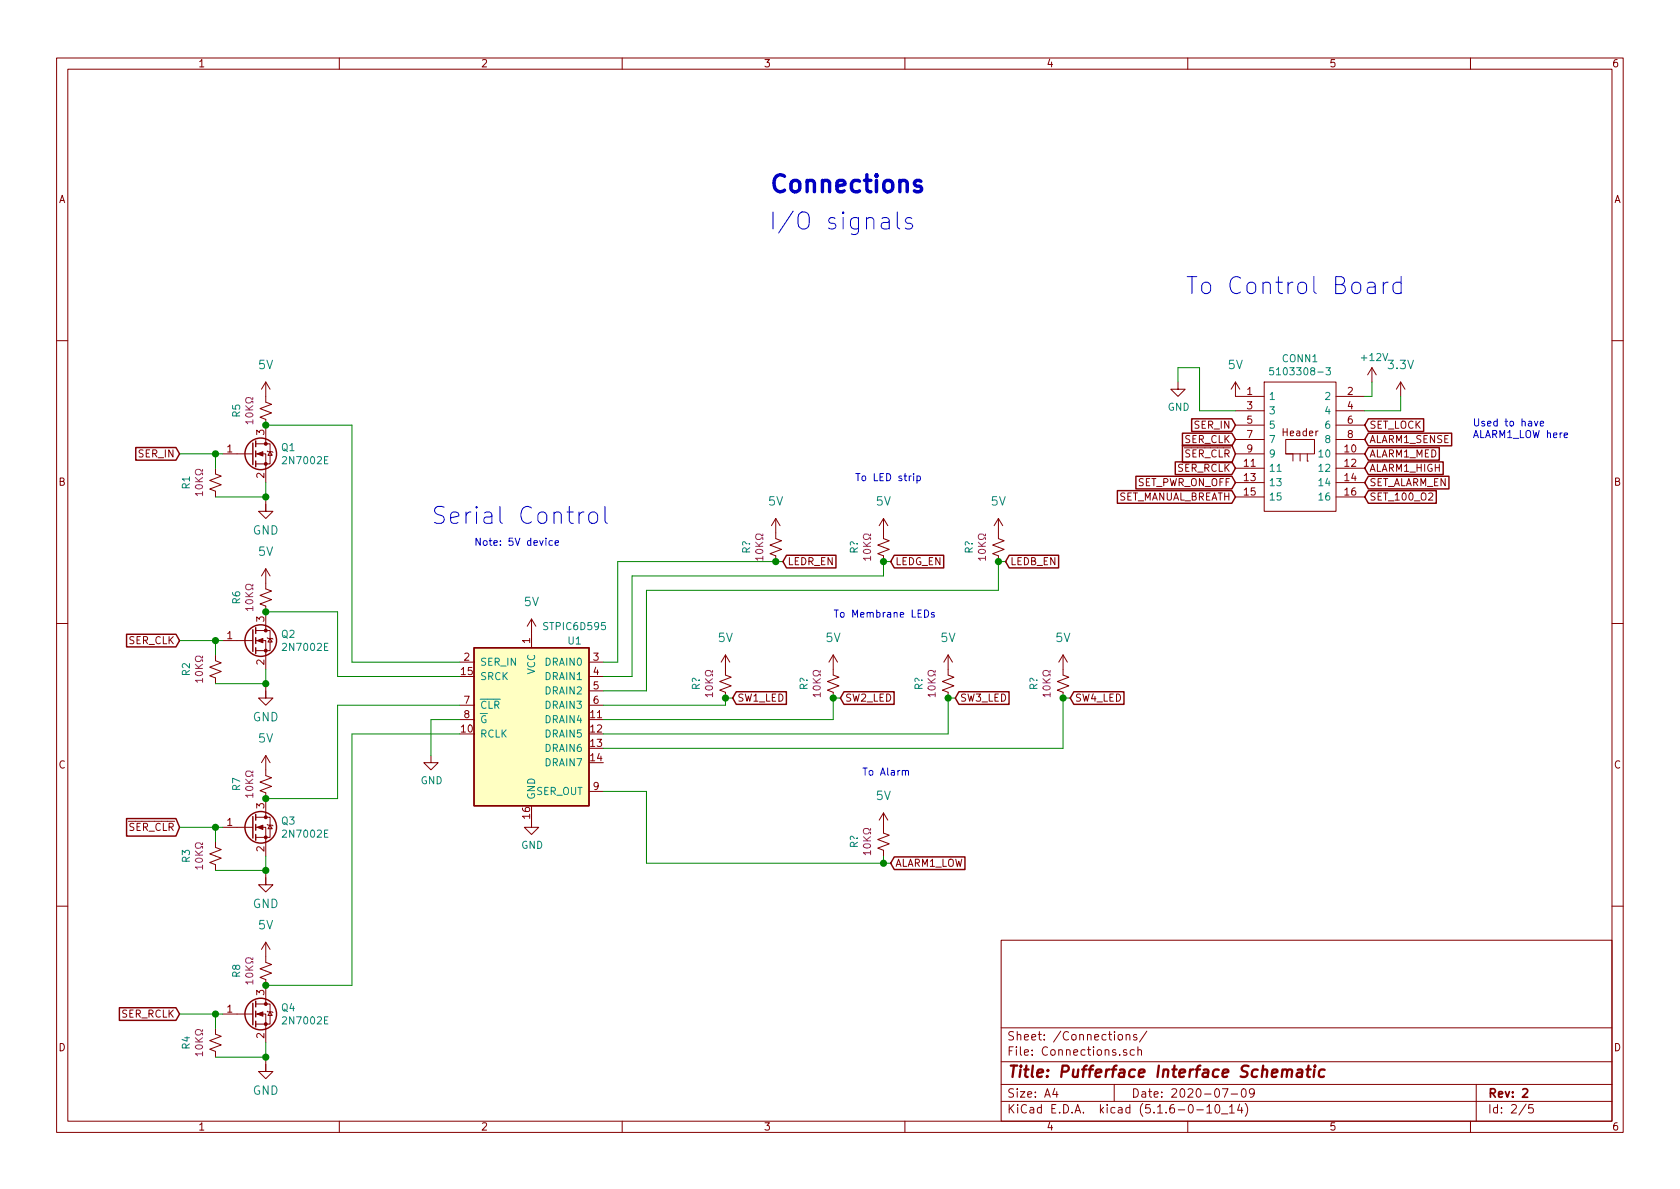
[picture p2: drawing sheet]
<svg xmlns="http://www.w3.org/2000/svg" width="297mm" height="210mm" viewBox="0 0 297 210" stroke-linecap="round" stroke-linejoin="round" font-family="sans-serif">
<g fill="none" stroke="#840000" stroke-width=".18">
<path d="M10 10.3h277v189.9h-277zM12 12.2h273v186.1h-273zM60 10.3v1.9M110 10.3v1.9M160 10.3v1.9M210 10.3v1.9M260 10.3v1.9M10 60.2h2M45.2 78.5h2.6v3.5h-2.6M47 67.6v3.5l1 .4-2 .8 2 .7-2 .8 1 .4v4.3M47 67.6l-.8 1.2M47 67.6l.8 1.2"/>
<path d="M47.2 79.8l.2 .1h.7l.2 .1M47.8 79.9l.3 .6h-.7zM208.3 67.6v1.2h1.2l-1.2 1.3-1.3-1.3h1.3M218.4 67.6l-.7 1.2M218.4 67.6l.8 1.2M218.4 67.6v2.5h5.1M218.4 72.6h5.1M218.4 75.2h5.1M218.4 77.7h5.1M223.5 67.6h12.7v22.8h-12.7zM227.3 77.7h5.1v2.6h-5.1zM236.2 70.1h5.1"/>
<path d="M236.2 72.6h5.1M236.2 75.2h5.1M236.2 77.7h5.1M242.6 65l-.8 1.3M242.6 65v2.6M242.6 65l.7 1.3M247.6 67.6l-.7 1.2M247.6 67.6l.8 1.2M247.6 67.6v2.5M285 60.2h2M38.1 82.8v1l1 .4-2 .8 2 .7-2 .8 1 .4v1M39.4 80.3h5.3"/>
<path d="M45.2 80.3h1.8v5M47 87.9v2.5h-1.3l1.3 1.3 1.3-1.3h-1.3v-1.3M137.2 91.7v3.5l1 .4-2.1 .8 2.1 .7-2.1 .8 1.1 .4v1M137.2 91.7l-.8 1.3M137.2 91.7l.7 1.3M156.2 91.7v3.5l1 .4-2 .8 2 .7-2 .8 1 .4v1M156.2 91.7l-.8 1.3M156.2 91.7l.8 1.3M176.5 91.7v3.5l1 .4-2 .8 2 .7-2 .8 1 .4v1M176.5 91.7l-.7 1.3M176.5 91.7l.8 1.3M218.4 80.3h5.1"/>
<path d="M218.4 82.8h5.1M218.4 85.3h5.1M218.4 87.9h5.1M227.3 80.3h1.3v1.2M229.9 80.3v1.2M231.1 81.5h.1M231.1 80.3v1.2M236.2 80.3h5.1M236.2 82.8h5.1M236.2 85.3h5.1M236.2 87.9h5.1M252.6 87.3l.5-.1 .2 .1v.2v.2l-.7 .7h.7"/>
<path d="M10 110.3h2M38.1 115.8v1l1 .4-2 .8 2 .7-2 .8 1 .4v1M39.4 113.3h5.3M45.2 113.3h1.8v5.1M45.2 111.5h2.6v3.6h-2.6M47 100.6v3.5l1 .4-2 .8 2 .7-2 .8 1 .4v4.3M47 100.6l-.8 1.2M47 100.6l.8 1.2M47.2 112.8l.2 .1h.7l.2 .1M47.8 112.9l.3 .6h-.7zM81.3 117.1h2.5M94 109.5l-.8 1.2"/>
<path d="M94 109.5l.7 1.2M94 109.5v5M104.1 117.1h2.6M104.1 119.6h2.6M128.3 115.8v3.6l1 .4-2 .7 2 .8-2 .7 1 .4v1M128.3 115.8l-.8 1.3M128.3 115.8l.7 1.3M147.3 115.8v3.6l1 .4-2 .7 2 .8-2 .7 1 .4v1M147.3 115.8l-.7 1.3M147.3 115.8l.8 1.3M167.6 115.8v3.6l1.1 .4-2.1 .7 2.1 .8-2.1 .7 1 .4v1M167.6 115.8l-.7 1.3"/>
<path d="M167.6 115.8l.8 1.3M188 115.8v3.6l1 .4-2.1 .7 2.1 .8-2.1 .7 1.1 .4v1M188 115.8l-.8 1.3M188 115.8l.7 1.3M285 110.3h2M47 120.9v2.5h-1.3l1.3 1.3 1.3-1.3h-1.3v-1.2M47 133.6v3.6l1 .3-2 .8 2 .8-2 .7 1 .4v4.3M47 133.6l-.8 1.3M47 133.6l.8 1.3M76.2 133.6v1.3h1.3l-1.3 1.2-1.3-1.2h1.3M81.3 124.7h2.5M81.3 127.2h2.5"/>
<path d="M104.1 122.2h2.6M104.1 124.7h2.6M104.1 139.9h2.6M38.1 148.8v1.1l1 .3-2 .8 2 .8-2 .7 1 .4v1M39.4 146.3h5.3M45.2 146.3h1.8v5.1M45.2 144.5h2.6v3.6h-2.6M47 153.9v2.6h-1.3l1.3 1.2 1.3-1.2h-1.3v-1.3M47.2 145.8l.2 .1h.7l.2 .1M47.8 145.9l.3 .7h-.7zM94 145v1.3h1.2l-1.2 1.3-1.3-1.3h1.3M156.2 143.8v3.5l1 .4-2 .8 2 .7-2 .8 1 .4v1"/>
<path d="M156.2 143.8l-.8 1.2M156.2 143.8l.8 1.2M10 160.2h2M39.4 179.3h5.3M45.2 179.3h1.8v5.1M45.2 177.5h2.6v3.6h-2.6M47 166.6v3.6l1 .4-2 .7 2 .8-2 .7 1 .4v4.3M47 166.6l-.8 1.3M47 166.6l.8 1.3M47.2 178.8l.2 .1h.7l.2 .2M47.8 178.9l.3 .7h-.7zM177 166.3h108v32h-108z"/>
<path d="M285 160.2h2M38.1 181.9v1l1 .4-2 .7 2 .8-2 .7 1 .4v1M47 186.9v2.6h-1.3l1.3 1.2 1.3-1.2h-1.3v-1.3M60 198.3v1.9M110 198.3v1.9M160 198.3v1.9M177 194.8h108M177 191.8h108M177 187.8h108M177 181.8h108M186.5 192.5l-.4 1h1M186.8 193v1"/>
<path d="M197 191.8v3M197.8 183.1l.2-.2 .4 .2v.7l-.2 .1-.4-.1zM199.1 183.1l.1-.1a.37 .37 0 0 1 .6 .1v.8M199.1 182.9v1M199.2 185.7l-.4-.1-.2 .2 .1 .2 .5 .2v.3h-.6M200.6 185.7l-.5-.1-.3 .3 .1 .6 .2 .1 .5-.1M201 183l-.4-.1-.2 .2 .1 .3 .5 .1v.3h-.6M201.2 185.7l.2-.1 .4 .1v.9M201.2 185.1v1.5M202.8 182.3l-1.3 2M210 198.3v1.9M211.6 196.3h1.2"/>
<path d="M213.4 195.8l.4-.5v1.5M213.4 196.8h.8M215 195.4l.3-.1a.94 .94 0 0 1 0 1.5 .8 .8 0 0 1-.6-.6 .8 .8 0 0 1 .3-.8zM216 197h1.1M216.1 192.5h1l-.6 1.5M217.4 195.8l.4-.5v1.5M217.4 196.8h.8M217.7 193.5h1.1M219.2 195.2l-.4 1.1h.9M219.5 195.8v1M219.6 192.7l.4-.2a.94 .94 0 0 1 0 1.5 .82 .82 0 0 1-.4-1.3zM220.2 195.1a1.71 1.71 0 0 1 0 2.3"/>
<path d="M221.8 193.2l-.3 .3h-.3l-.3-.3v-.4l.2-.2 .4-.1 .2 .2a1.13 1.13 0 0 1-.2 1.2l-.4 .1M260 198.3v1.9M261 191.8v6.5M269.8 195.2l-1.2 2M271 195.3h-.7v.7l.2-.1 .5 .1 .1 .2-.1 .5-.2 .1-.5-.1"/>
</g>
<path d="M269.2 192.7l.3-.2h.3l.3 .5-.9 1h.9" fill="none" stroke="#840000" stroke-width=".3"/>
<path d="M226.8 189.3a.5 .5 0 0 1 .8 .1l-.1 1M227.6 189.4a.47 .47 0 0 1 .4-.3 .47 .47 0 0 1 .5 .3l-.2 1M229.4 189.2h.8l-.1 1.2M230.3 189.6l-.7 .1a.4 .4 0 0 0-.4 .3 .4 .4 0 0 0 .3 .4l.7-.1M231 189.1h.7M231.4 188.4l-.3 1.8 .1 .1 .4 .1M232.4 189.1l-.1 1.3M232.5 188.4l-.1 .1 .1 .1v-.2v.2M234.2 189.2a.68 .68 0 0 0-1 .3v.8l.3 .1 .6-.1" fill="none" stroke="#840000" stroke-width=".41"/>
<g fill="none" stroke="#840084" stroke-width=".18">
<path d="M44.7 74.6h-1.3l.4 .3M44.7 70.3v.3h-.2a.54 .54 0 0 0-.8-.3 .54 .54 0 0 0-.2 .8 .59 .59 0 0 0 1-.1h.2v.3M44.7 74.2v.7M35.8 87.3h-1.3l.4 .3M35.8 83v.3h-.2a.54 .54 0 0 0-.8-.3 .54 .54 0 0 0-.2 .8 .59 .59 0 0 0 1-.1h.2v.3M35.8 86.9v.7M134.9 98.7h-1.3l.4 .4M134.9 94.4v.3h-.3a.54 .54 0 0 0-.7-.2 .54 .54 0 0 0-.2 .7 .59 .59 0 0 0 .9-.1h.3v.3M134.9 98.4v.7M153.9 98.7h-1.2l.3 .4M153.9 94.4v.3h-.2a.54 .54 0 0 0-.7-.2 .54 .54 0 0 0-.3 .7 .59 .59 0 0 0 1-.1h.2v.3M153.9 98.4v.7"/>
<path d="M174.2 98.7h-1.2l.3 .4M174.2 94.4v.3h-.2a.54 .54 0 0 0-.7-.2 .54 .54 0 0 0-.2 .7 .59 .59 0 0 0 .9-.1h.2v.3M174.2 98.4v.7M35.8 116v.3h-.2a.54 .54 0 0 0-.8-.3 .54 .54 0 0 0-.2 .8 .59 .59 0 0 0 1-.1h.2v.3M35.8 120v.7M44.7 107.6h-1.3l.4 .4M44.7 103.3v.3h-.2a.54 .54 0 0 0-.8-.3 .54 .54 0 0 0-.2 .8 .59 .59 0 0 0 1-.1h.2v.3M44.7 107.3v.7M126 118.6v.3h-.2a.54 .54 0 0 0-.8-.3 .54 .54 0 0 0-.2 .7 .59 .59 0 0 0 1-.1h.2v.3M145 118.6v.3h-.2a.54 .54 0 0 0-.7-.3 .54 .54 0 0 0-.3 .7 .59 .59 0 0 0 1-.1h.2v.3M165.4 118.6v.3h-.3a.54 .54 0 0 0-.7-.3 .54 .54 0 0 0-.2 .7 .59 .59 0 0 0 .9-.1h.3v.3M185.7 118.6v.3h-.3a.54 .54 0 0 0-.7-.3 .54 .54 0 0 0-.2 .7 .59 .59 0 0 0 .9-.1h.3v.3"/>
<path d="M35.8 120.3h-1.3l.4 .4M44.7 136.3v.3h-.2a.54 .54 0 0 0-.8-.2 .54 .54 0 0 0-.2 .7 .59 .59 0 0 0 1-.1h.2v.3M126 122.9h-1.3l.4 .3M126 122.5v.7M145 122.9h-1.2l.3 .3M145 122.5v.7M165.4 122.9h-1.3l.3 .3M165.4 122.5v.7M185.7 122.9h-1.3l.4 .3M185.7 122.5v.7M35.8 153.3h-1.3l.4 .4M35.8 149v.3h-.2a.54 .54 0 0 0-.8-.2 .54 .54 0 0 0-.2 .7 .59 .59 0 0 0 1-.1h.2v.3"/>
<path d="M35.8 153v.7M44.7 140.6h-1.3l.4 .4M44.7 140.3v.7M153.9 150.8h-1.2l.3 .3M153.9 146.5v.3h-.2a.54 .54 0 0 0-.7-.3 .54 .54 0 0 0-.3 .8 .59 .59 0 0 0 1-.1h.2v.3M153.9 150.4v.7M44.7 173.7h-1.3l.4 .3M44.7 169.4v.3h-.2a.54 .54 0 0 0-.8-.3 .54 .54 0 0 0-.2 .7 .59 .59 0 0 0 1-.1h.2v.3M44.7 173.3v.7M35.8 186.4h-1.3l.4 .3M35.8 182.1v.3h-.2a.54 .54 0 0 0-.8-.3 .54 .54 0 0 0-.2 .7 .59 .59 0 0 0 1-.1h.2v.3M35.8 186v.7"/>
</g>
<path d="M83.8 114.5h20.3v28h-20.3z" fill="#ffffc2" stroke="#ffffc2" stroke-width=".18"/>
<g fill="none" stroke="#840000" stroke-width=".25">
<path d="M24 79.1h7.1l.6 1.2-.6 1.1h-7.1zM44.7 78.4v3.8M45.2 78v1M45.2 79.8v1M209.1 76.6h8.7l.6 1.1-.6 1.1h-8.7zM209.1 78.7h8.7l.6 1.6-.6 1.5h-8.7zM210.7 74.1h7.1l.6 1.1-.6 1.1h-7.1zM241.9 76.6h14.8v2.2h-14.8l-.6-1.1zM241.9 79.1h12.6v2.3h-12.6l-.6-1.1zM241.9 74.1h9.8v2.2h-9.8l-.6-1.1zM45.2 81.5v1M139.1 98.2h8.7v2.2h-8.7l-.7-1.1z"/>
<path d="M158.1 98.2h8.8v2.2h-8.8l-.6-1.1zM178.4 98.2h8.8v2.2h-8.8l-.6-1.1zM197.6 86.8h20.2l.6 1.1-.6 1.1h-20.2zM200.8 84.2h17l.6 1.1-.6 1.2h-17zM207.8 81.7h10l.6 1.1-.6 1.1h-10zM241.9 81.7h13.3v2.2h-13.3l-.6-1.1zM241.9 86.8h12v2.2h-12l-.6-1.1zM241.9 84.2h14.3v2.3h-14.3l-.6-1.2zM22.4 112.2h8.7l.6 1.1-.6 1.1h-8.7zM44.7 111.4v3.8M45.2 111v1M45.2 112.8v1"/>
<path d="M45.2 114.5v1.1M83.8 114.5h20.3v28h-20.3zM130.2 122.3h8.8v2.3h-8.8l-.7-1.2zM149.2 122.3h8.9v2.3h-8.9l-.6-1.2zM169.5 122.3h8.9v2.3h-8.9l-.6-1.2zM189.9 122.3h8.8v2.3h-8.8l-.7-1.2zM22.4 144.7h8.7l.6 1.6-.6 1.5h-8.7zM44.7 144.4v3.8M45.2 144v1M45.2 145.8v1M45.2 147.6v1M158.1 151.5h12.5v2.3h-12.5l-.6-1.2z"/>
<path d="M21.1 178.2h10l.6 1.1-.6 1.1h-10zM44.7 177.4v3.8M45.2 177v1M45.2 178.8v1M45.2 180.6v1"/>
<circle cx="46.1" cy="80.3" r="2.79"/>
<circle cx="46.1" cy="113.3" r="2.79"/>
<circle cx="46.1" cy="146.3" r="2.79"/>
<circle cx="46.1" cy="179.3" r="2.79"/>
</g>
<g fill="#840000" stroke="#840000" stroke-width=".18">
<path d="M45.5 80.3l1-.4v.7z"/>
<path d="M45.5 113.3l1-.4v.8z"/>
<path d="M45.5 146.3l1-.4v.8z"/>
<path d="M45.5 179.3l1-.4v.8z"/>
<circle cx="47" cy="82" r=".25"/>
<circle cx="47" cy="78.5" r=".25"/>
<circle cx="47" cy="115.1" r=".25"/>
<circle cx="47" cy="111.5" r=".25"/>
<circle cx="47" cy="148.1" r=".25"/>
<circle cx="47" cy="144.5" r=".25"/>
<circle cx="47" cy="181.1" r=".25"/>
<circle cx="47" cy="177.5" r=".25"/>
</g>
<path d="M225.1 65h-.6v.6l.2-.1 .4 .1v.6l-.1 .1-.5-.1M234.4 65h.8l-.4 .5 .4 .1-.1 .6-.5 .1-.2-.1" fill="none" stroke="#008484" stroke-width=".18"/>
<g fill="none" stroke="#008400" stroke-width=".18">
<path d="M47 75.2h15.2v41.9h19.1M208.3 67.6v-2.6h3.8v7.6h6.3M242.6 67.6v2.5h-1.3M247.6 70.1v2.5h-6.3M31.7 80.3h7.7M38.1 80.3v2.5M47 85.3v2.6h-8.9M138.4 99.3h-29.2v17.8h-2.5M157.5 99.3h-1.3v2.5h-44.4v17.8h-5.1M177.8 99.3h-1.3v5.1h-62.2v17.8h-7.6M31.7 113.3h7.7M38.1 113.3v2.5"/>
<path d="M47 118.4v2.5h-8.9M47 108.2h12.7v11.4h21.6M81.3 129.8h-19.1v44.4h-15.2M81.3 124.7h-21.6v16.5h-12.7M81.3 127.2h-5.1v6.4M106.7 139.9h7.6v12.7h43.2M129.5 123.4h-1.2v1.3h-21.6M148.6 123.4h-1.3v3.8h-40.6M168.9 123.4h-1.3v6.4h-60.9M189.2 123.4h-1.2v8.9h-81.3M31.7 146.3h7.7M38.1 146.3v2.5"/>
<path d="M47 151.4v2.5h-8.9M156.2 151.4v1.2M31.7 179.3h7.7M38.1 179.3v2.6M47 184.4v2.5h-8.9"/>
</g>
<g fill="none" stroke="#0000c2" stroke-width=".18">
<path d="M155.9 38.6l.3-.1h.6l.3 .1 .1 .3v1.6M157.2 39.2l-.3 .1h-.7a.6 .6 0 0 0-.4 .6 .6 .6 0 0 0 .4 .6h.7l.3-.2M158.6 37.5v2.6l.2 .2 .3 .2M161.2 38.6l-.3-.1h-.4l-.3 .1-.1 .3 .1 .4 1 .3 .2 .3-.2 .4-.3 .2h-.5l-.3-.2M241.9 50.1l.3-.2h.5l.3 .2 .2 .2v1.6M243.2 50.6l-.3 .2h-.7a.59 .59 0 0 0-.5 .5 .59 .59 0 0 0 .5 .6h.7l.3-.1M244.6 49.9v2M245.4 49.9a.77 .77 0 0 0-.8 .6M247.7 50.1l-.3-.2h-.5l-.5 .3-.1 .3v.8l.1 .3 .5 .3h.5l.3-.1M247.7 48.9v3M271.3 74.5l.3 .8 .3-.8M272.3 74.9l.6-.1v-.3h-.4l-.2 .2 .1 .6h.5"/>
<path d="M276.6 77l.6-.1-.1-.3-.4-.1-.1 .2v.6h.5M97.7 95.7l-.4-.1-.2 .2 .1 .6h.5M98.1 96l.7-.1-.1-.2-.4-.1-.2 .2 .1 .6h.5M103.3 90.5a.77 .77 0 0 0-.9 .6M104.2 90.8a.81 .81 0 0 1 .8-.3 .81 .81 0 0 1 .7 .6v.9a.81 .81 0 0 1-.8 .6 .81 .81 0 0 1-.8-.6v-.9zM107 89.6v2.5l.1 .3 .3 .2M161.5 83.7v.2M161.5 84.2v.8M162.1 84.2h.4l.2 .2-.1 .6h-.5M162.1 84.2v1.2M163.5 107.9a.64 .64 0 0 1 .7 .6 .64 .64 0 0 1-.7 .6zM165.2 108.4l-.3-.1-.2 .2v.2l.5 .1v.3h-.5"/>
<path d="M159.5 136.4l.2-.2 .3 .1 .1 .8M160.1 136.4l.2-.2 .3 .1v.8"/>
</g>
<path d="M162.8 32l-.3-.1h-.4l-.3 .1-.1 .3 .1 .5 1 .2 .2 .3-.2 .5-.3 .1h-.5l-.3-.1" fill="none" stroke="#0000c2" stroke-width=".61"/>
<g fill="#008400" stroke="#008400" stroke-width=".25">
<circle cx="47" cy="75.2" r=".51"/>
<circle cx="38.1" cy="80.3" r=".51"/>
<circle cx="47" cy="108.2" r=".51"/>
<circle cx="188" cy="123.4" r=".51"/>
<circle cx="167.6" cy="123.4" r=".51"/>
<circle cx="147.3" cy="123.4" r=".51"/>
<circle cx="128.3" cy="123.4" r=".51"/>
<circle cx="47" cy="174.2" r=".51"/>
<circle cx="47" cy="141.2" r=".51"/>
<circle cx="47" cy="186.9" r=".51"/>
<circle cx="38.1" cy="179.3" r=".51"/>
<circle cx="38.1" cy="113.3" r=".51"/>
<circle cx="47" cy="120.9" r=".51"/>
<circle cx="47" cy="87.9" r=".51"/>
<circle cx="176.5" cy="99.3" r=".51"/>
<circle cx="156.2" cy="99.3" r=".51"/>
<circle cx="47" cy="153.9" r=".51"/>
<circle cx="38.1" cy="146.3" r=".51"/>
<circle cx="156.2" cy="152.6" r=".51"/>
<circle cx="137.2" cy="99.3" r=".51"/>
</g>
<g font-size="4.2" fill="#0000c2">
<text x="135.9" y="34.1">Connections</text>
<text x="135.9" y="40.6">I/O signals</text>
<text x="209.5" y="52.1">To Control Board</text>
<text x="76.2" y="92.7">Serial Control</text>
</g>
<text font-size="2.8" fill="#840000" x="178" y="190.5">Title: Pufferface Interface Schematic</text>
<g font-size="2.1" fill="#008484">
<text x="45.7" y="65.3">5V</text>
<text x="217.2" y="65.3">5V</text>
<text x="245.5" y="65.3">3.3V</text>
<text x="135.9" y="89.4">5V</text>
<text x="154.9" y="89.4">5V</text>
<text x="175.3" y="89.4">5V</text>
<text x="44.7" y="94.5">GND</text>
<text x="45.7" y="98.3">5V</text>
<text x="92.7" y="107.2">5V</text>
<text x="127" y="113.5">5V</text>
<text x="146" y="113.5">5V</text>
<text x="166.4" y="113.5">5V</text>
<text x="186.7" y="113.5">5V</text>
<text x="44.7" y="127.6">GND</text>
<text x="45.7" y="131.3">5V</text>
<text x="154.9" y="141.5">5V</text>
<text x="44.7" y="160.6">GND</text>
<text x="45.7" y="164.3">5V</text>
<text x="44.7" y="193.6">GND</text>
</g>
<g font-size="2.1" fill="#840000">
<text x="178" y="184">Sheet: /Connections/</text>
<text x="178" y="186.7">File: Connections.sch</text>
<text x="178" y="196.9">KiCad E.D.A. kicad (5.1.6-0-10_14)</text>
<text x="178" y="194.1">Size: A4</text>
<text x="200" y="194.1">Date: 2020-07-09</text>
<text x="263" y="194.1">Rev: 2</text>
<text x="263" y="196.9">Id: 2/5</text>
</g>
<g font-size="1.8" fill="#840000">
<text x="35" y="11.9">1</text>
<text x="85" y="11.9">2</text>
<text x="135" y="11.9">3</text>
<text x="185" y="11.9">4</text>
<text x="235" y="11.9">5</text>
<text x="285" y="11.9">6</text>
<text x="10.4" y="35.9">A</text>
<text x="285.4" y="35.9">A</text>
<text x="220.5" y="69.8">1</text>
<text x="238.3" y="69.8">2</text>
<text x="46.7" y="76.9" transform="rotate(-90 46.7 76.9)">3</text>
<text x="211.3" y="75.8">SER_IN</text>
<text x="220.5" y="72.4">3</text>
<text x="220.5" y="74.9">5</text>
<text x="220.5" y="77.5">7</text>
<text x="226.9" y="77.1">Header</text>
<text x="238.3" y="72.4">4</text>
<text x="238.3" y="74.9">6</text>
<text x="238.3" y="77.5">8</text>
<text x="242.1" y="75.8">SET_LOCK</text>
<text x="24.6" y="80.9">SER_IN</text>
<text x="40.2" y="80">1</text>
<text x="208.1" y="83.4">SER_RCLK</text>
<text x="209.4" y="78.4">SER_CLK</text>
<text x="209.4" y="80.9">SER_CLR</text>
<text x="220" y="82.5">11</text>
<text x="220.5" y="80">9</text>
<text x="237.8" y="80">10</text>
<text x="237.8" y="82.5">12</text>
<text x="242.1" y="78.4">ALARM1_SENSE</text>
<text x="242.1" y="83.4">ALARM1_HIGH</text>
<text x="242.1" y="80.9">ALARM1_MED</text>
<text x="10.4" y="85.9">B</text>
<text x="46.7" y="84.6" transform="rotate(-90 46.7 84.6)">2</text>
<text x="197.2" y="88.5">SET_MANUAL_BREATH</text>
<text x="200.9" y="86">SET_PWR_ON_OFF</text>
<text x="220" y="85.1">13</text>
<text x="220" y="87.6">15</text>
<text x="237.8" y="85.1">14</text>
<text x="237.8" y="87.6">16</text>
<text x="242.1" y="88.5">SET_100_O2</text>
<text x="242.1" y="86">SET_ALARM_EN</text>
<text x="285.4" y="85.9">B</text>
<text x="139.2" y="99.9">LEDR_EN</text>
<text x="158.3" y="99.9">LEDG_EN</text>
<text x="178.6" y="99.9">LEDB_EN</text>
<text x="22.7" y="113.9">SER_CLK</text>
<text x="40.2" y="113">1</text>
<text x="46.7" y="110" transform="rotate(-90 46.7 110)">3</text>
<text x="93.7" y="113.8" transform="rotate(-90 93.7 113.8)">1</text>
<text x="46.7" y="117.6" transform="rotate(-90 46.7 117.6)">2</text>
<text x="81.6" y="119.4">15</text>
<text x="82.1" y="116.8">2</text>
<text x="104.9" y="116.8">3</text>
<text x="104.9" y="119.4">4</text>
<text x="82.1" y="124.5">7</text>
<text x="104.9" y="121.9">5</text>
<text x="104.9" y="124.5">6</text>
<text x="130.3" y="124.1">SW1_LED</text>
<text x="149.4" y="124.1">SW2_LED</text>
<text x="169.7" y="124.1">SW3_LED</text>
<text x="190" y="124.1">SW4_LED</text>
<text x="81.6" y="129.5">10</text>
<text x="82.1" y="127">8</text>
<text x="104.4" y="127">11</text>
<text x="104.4" y="129.5">12</text>
<text x="10.4" y="135.9">C</text>
<text x="104.4" y="132.1">13</text>
<text x="104.4" y="134.6">14</text>
<text x="285.4" y="135.9">C</text>
<text x="46.7" y="143" transform="rotate(-90 46.7 143)">3</text>
<text x="104.9" y="139.7">9</text>
<text x="22.7" y="146.9">SER_CLR</text>
<text x="40.2" y="146">1</text>
<text x="93.7" y="144.7" transform="rotate(-90 93.7 144.7)">16</text>
<text x="46.7" y="150.6" transform="rotate(-90 46.7 150.6)">2</text>
<text x="158.3" y="153.3">ALARM1_LOW</text>
<text x="21.4" y="180">SER_RCLK</text>
<text x="40.2" y="179.1">1</text>
<text x="46.7" y="176" transform="rotate(-90 46.7 176)">3</text>
<text x="10.4" y="185.9">D</text>
<text x="46.7" y="183.6" transform="rotate(-90 46.7 183.6)">2</text>
<text x="285.4" y="185.9">D</text>
<text x="35" y="199.9">1</text>
<text x="85" y="199.9">2</text>
<text x="135" y="199.9">3</text>
<text x="185" y="199.9">4</text>
<text x="235" y="199.9">5</text>
<text x="285" y="199.9">6</text>
</g>
<g font-size="1.8" fill="#008484">
<text x="226.8" y="64.1">CONN1</text>
<text x="240.9" y="63.8">+12V</text>
<text x="224.3" y="70.7">1</text>
<text x="225.7" y="66.4">5103308-3</text>
<text x="234.5" y="70.7">2</text>
<text x="42.5" y="73.8" transform="rotate(-90 42.5 73.8)">R5</text>
<text x="206.5" y="72.6">GND</text>
<text x="224.3" y="73.3">3</text>
<text x="224.3" y="75.8">5</text>
<text x="234.5" y="73.3">4</text>
<text x="234.5" y="75.8">6</text>
<text x="49.8" y="79.8">Q1</text>
<text x="50.3" y="82.1">2N7002E</text>
<text x="224.3" y="83.4">11</text>
<text x="224.3" y="78.4">7</text>
<text x="224.3" y="80.9">9</text>
<text x="233.5" y="80.9">10</text>
<text x="233.5" y="83.4">12</text>
<text x="234.5" y="78.4">8</text>
<text x="33.6" y="86.5" transform="rotate(-90 33.6 86.5)">R1</text>
<text x="224.3" y="86">13</text>
<text x="224.3" y="88.5">15</text>
<text x="233.5" y="86">14</text>
<text x="233.5" y="88.5">16</text>
<text x="132.6" y="97.9" transform="rotate(-90 132.6 97.9)">R?</text>
<text x="151.7" y="97.9" transform="rotate(-90 151.7 97.9)">R?</text>
<text x="172" y="97.9" transform="rotate(-90 172 97.9)">R?</text>
<text x="42.5" y="106.8" transform="rotate(-90 42.5 106.8)">R6</text>
<text x="49.8" y="112.8">Q2</text>
<text x="96.4" y="111.4">STPIC6D595</text>
<text x="100.5" y="114">U1</text>
<text x="33.6" y="119.5" transform="rotate(-90 33.6 119.5)">R2</text>
<text x="50.3" y="115.1">2N7002E</text>
<text x="84.8" y="117.7">SER_IN</text>
<text x="94.6" y="119.3" transform="rotate(-90 94.6 119.3)">VCC</text>
<text x="96.5" y="117.7">DRAIN0</text>
<text x="84.8" y="120.3">SRCK</text>
<text x="84.8" y="125.3">CLR</text>
<text x="96.5" y="120.3">DRAIN1</text>
<text x="96.5" y="122.8">DRAIN2</text>
<text x="96.5" y="125.3">DRAIN3</text>
<text x="123.7" y="122" transform="rotate(-90 123.7 122)">R?</text>
<text x="142.8" y="122" transform="rotate(-90 142.8 122)">R?</text>
<text x="163.1" y="122" transform="rotate(-90 163.1 122)">R?</text>
<text x="183.4" y="122" transform="rotate(-90 183.4 122)">R?</text>
<text x="84.8" y="130.4">RCLK</text>
<text x="84.8" y="127.9">G</text>
<text x="96.5" y="127.9">DRAIN4</text>
<text x="96.5" y="130.4">DRAIN5</text>
<text x="96.5" y="133">DRAIN6</text>
<text x="96.5" y="135.5">DRAIN7</text>
<text x="42.5" y="139.8" transform="rotate(-90 42.5 139.8)">R7</text>
<text x="74.4" y="138.7">GND</text>
<text x="94.6" y="141.5" transform="rotate(-90 94.6 141.5)">GND</text>
<text x="94.8" y="140.6">SER_OUT</text>
<text x="49.8" y="145.8">Q3</text>
<text x="50.3" y="148.1">2N7002E</text>
<text x="151.7" y="150" transform="rotate(-90 151.7 150)">R?</text>
<text x="33.6" y="152.5" transform="rotate(-90 33.6 152.5)">R3</text>
<text x="92.2" y="150.1">GND</text>
<text x="42.5" y="172.8" transform="rotate(-90 42.5 172.8)">R8</text>
<text x="49.8" y="178.8">Q4</text>
<text x="33.6" y="185.5" transform="rotate(-90 33.6 185.5)">R4</text>
<text x="50.3" y="181.1">2N7002E</text>
</g>
<g font-size="1.8" fill="#840084">
<text x="44.8" y="74.3" transform="rotate(-90 44.8 74.3)">10K</text>
<text x="35.9" y="87" transform="rotate(-90 35.9 87)">10K</text>
<text x="135" y="98.4" transform="rotate(-90 135 98.4)">10K</text>
<text x="154" y="98.4" transform="rotate(-90 154 98.4)">10K</text>
<text x="174.3" y="98.4" transform="rotate(-90 174.3 98.4)">10K</text>
<text x="44.8" y="107.3" transform="rotate(-90 44.8 107.3)">10K</text>
<text x="35.9" y="120" transform="rotate(-90 35.9 120)">10K</text>
<text x="126.1" y="122.5" transform="rotate(-90 126.1 122.5)">10K</text>
<text x="145.1" y="122.5" transform="rotate(-90 145.1 122.5)">10K</text>
<text x="165.4" y="122.5" transform="rotate(-90 165.4 122.5)">10K</text>
<text x="185.8" y="122.5" transform="rotate(-90 185.8 122.5)">10K</text>
<text x="44.8" y="140.3" transform="rotate(-90 44.8 140.3)">10K</text>
<text x="35.9" y="153" transform="rotate(-90 35.9 153)">10K</text>
<text x="154" y="150.5" transform="rotate(-90 154 150.5)">10K</text>
<text x="44.8" y="173.3" transform="rotate(-90 44.8 173.3)">10K</text>
<text x="35.9" y="186" transform="rotate(-90 35.9 186)">10K</text>
</g>
<g font-size="1.8" fill="#0000c2">
<text x="260.3" y="75.4">Used to have</text>
<text x="260.3" y="77.5">ALARM1_LOW here</text>
<text x="151.1" y="85.1">To LED strip</text>
<text x="83.8" y="96.5">Note: 5V device</text>
<text x="147.3" y="109.2">To Membrane LEDs</text>
<text x="152.4" y="137.2">To Alarm</text>
</g>
</svg>
